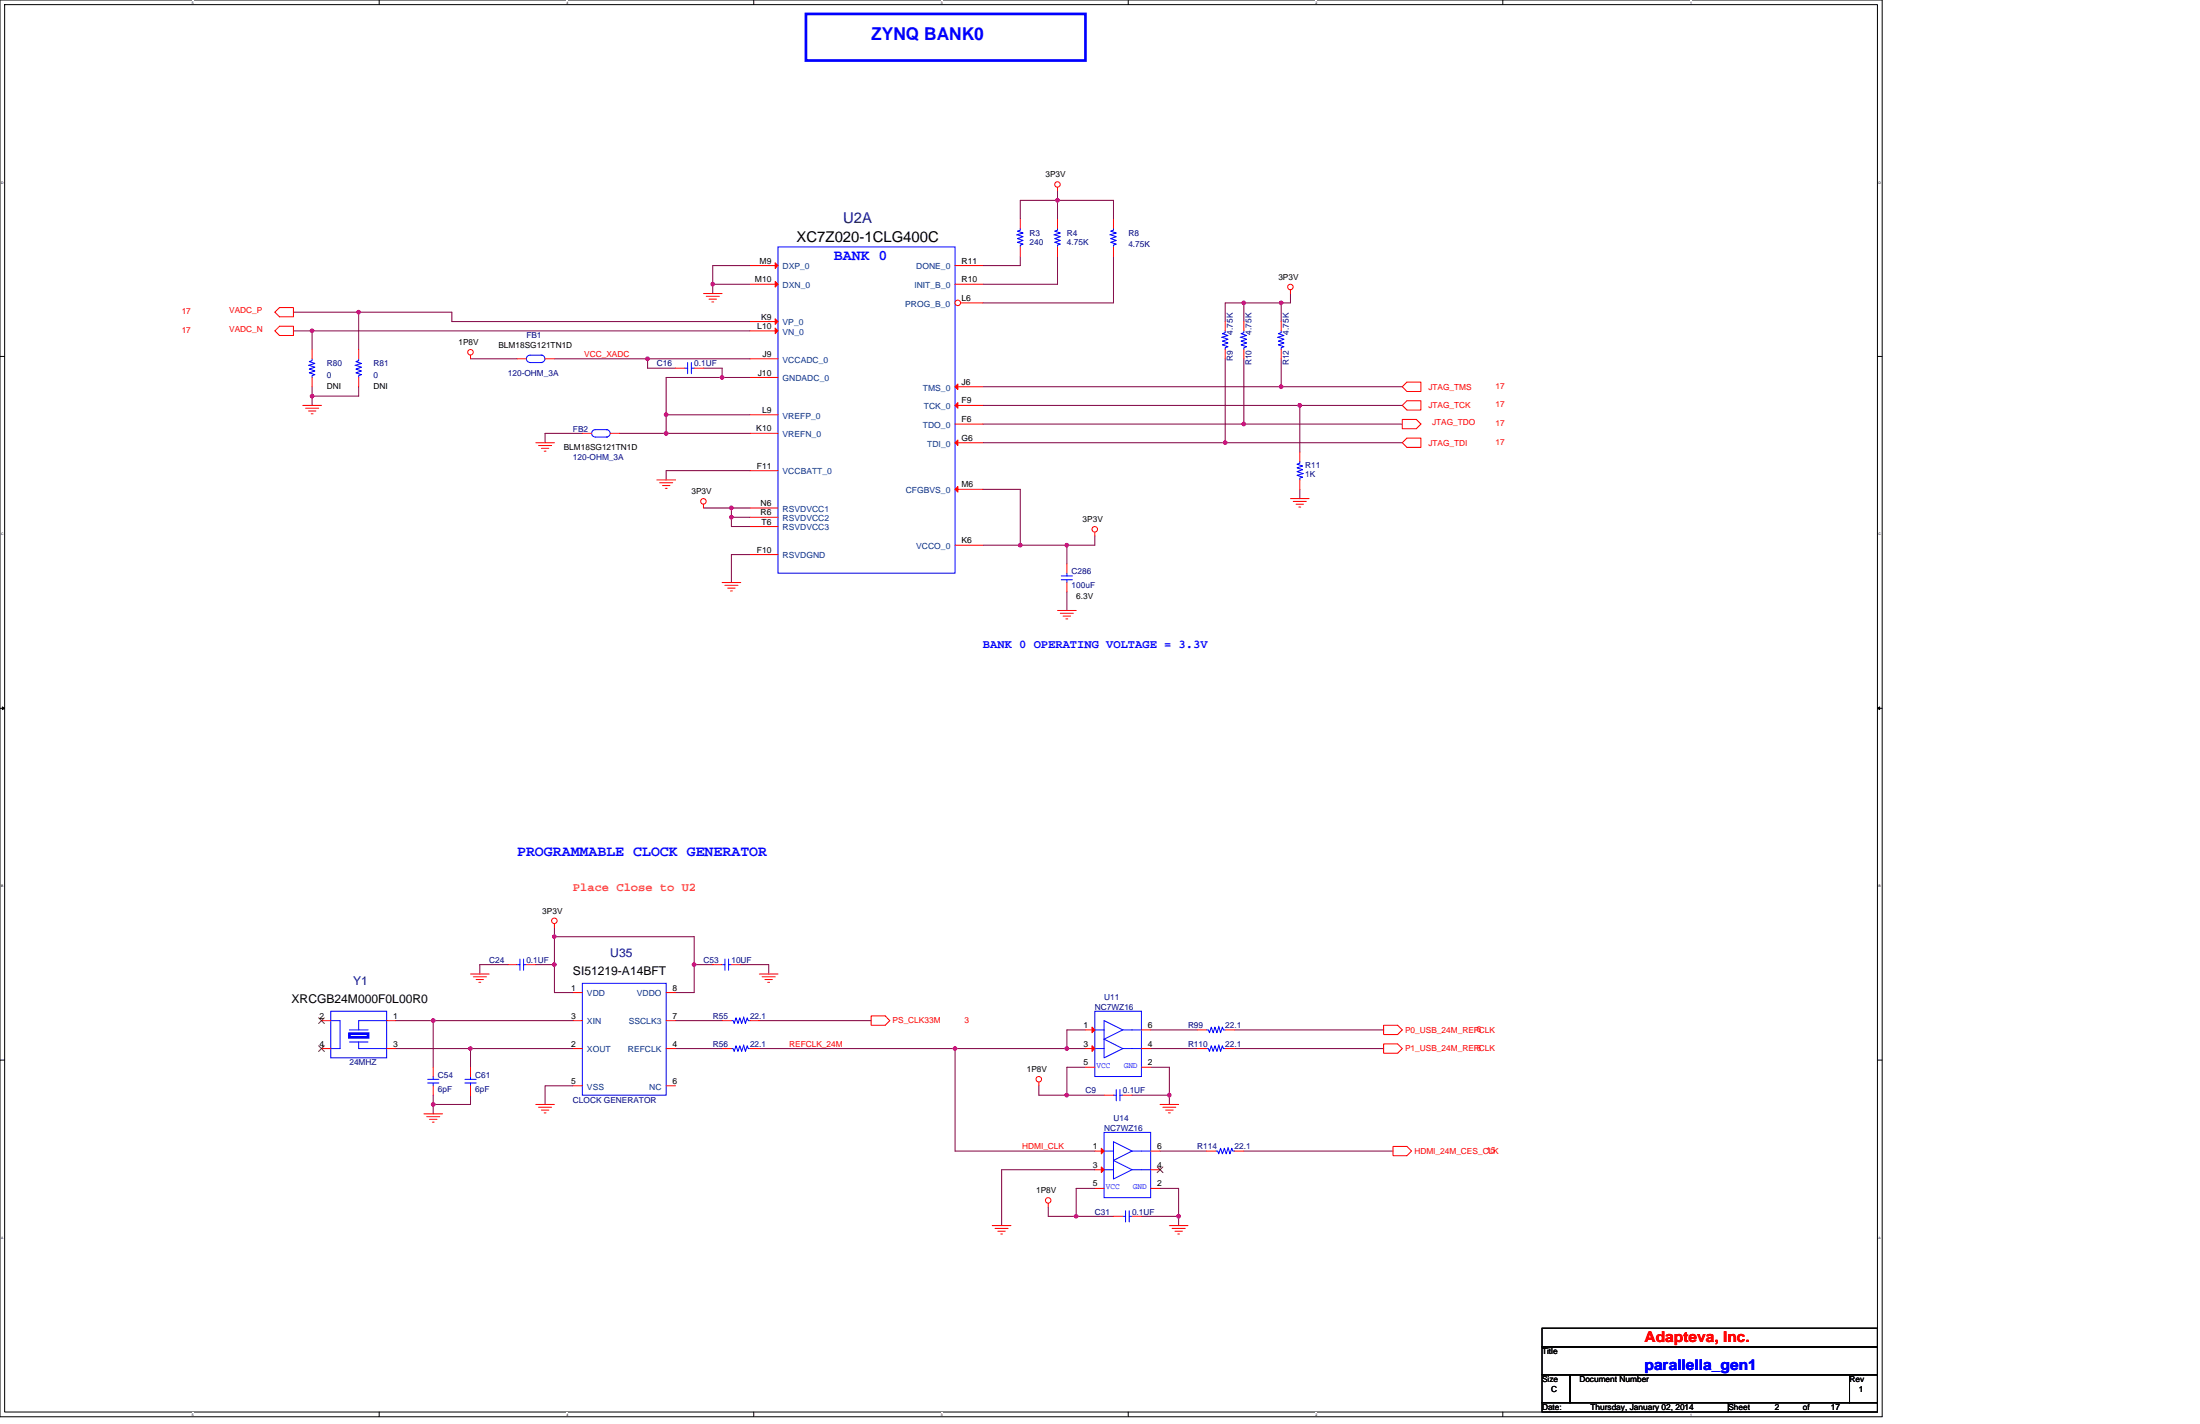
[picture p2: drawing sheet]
<svg xmlns="http://www.w3.org/2000/svg" width="432mm" height="279mm" viewBox="0 0 432 279" stroke-linecap="round" stroke-linejoin="round" font-family="sans-serif">
<path d="M0 0h369.4v278h-369.4zM.9 .9h367.6v276.2h-367.6z" fill="none" stroke="#000" stroke-width=".2"/>
<g fill="#fff">
<path d="M37.7 .1h.3v.7h-.3z"/>
<path d="M37.7 277.2h.3v.7h-.3z"/>
</g>
<path d="M74.4 0v.9M74.4 277.1v.9" fill="none" stroke="#000" stroke-width=".2"/>
<g fill="#fff">
<path d="M111.2 .1h.3v.7h-.3z"/>
<path d="M111.2 277.2h.3v.7h-.3z"/>
</g>
<path d="M147.9 0v.9M147.9 277.1v.9" fill="none" stroke="#000" stroke-width=".2"/>
<g fill="#fff">
<path d="M184.7 .1h.3v.7h-.3z"/>
<path d="M184.7 277.2h.3v.7h-.3z"/>
</g>
<path d="M221.4 0v.9M221.4 277.1v.9" fill="none" stroke="#000" stroke-width=".2"/>
<g fill="#fff">
<path d="M258.2 .1h.4v.7h-.4z"/>
<path d="M258.2 277.2h.4v.7h-.4z"/>
</g>
<path d="M295 0v.9M295 277.1v.9" fill="none" stroke="#000" stroke-width=".2"/>
<g fill="#fff">
<path d="M331.7 .1h.4v.7h-.4z"/>
<path d="M331.7 277.2h.4v.7h-.4z"/>
<path d="M.2 35.4h.5v.8h-.5z"/>
<path d="M368.7 35.4h.5v.8h-.5z"/>
<path d="M.2 104.4h.5v.8h-.5z"/>
<path d="M368.7 104.4h.5v.8h-.5z"/>
</g>
<path d="M0 69.9h.9M368.5 69.9h.9" fill="none" stroke="#000" stroke-width=".2"/>
<g fill="#fff">
<path d="M.2 173.5h.5v.7h-.5z"/>
<path d="M368.7 173.5h.4v.7h-.4z"/>
</g>
<path d="M0 139h.9M368.5 139h.9" fill="none" stroke="#000" stroke-width=".2"/>
<path d="M.5 138.7l.4 .3-.4 .2zM368.5 139l.4-.3v.5z" fill="#000" stroke="#000" stroke-width=".2"/>
<g fill="#fff">
<path d="M.2 242.5h.4v.7h-.4z"/>
<path d="M368.7 242.5h.4v.7h-.4z"/>
</g>
<path d="M0 208h.9M368.5 208h.9M302.7 269.7h5.4v5.5h-5.4zM302.7 275.2h36.5v1.9h-36.5zM302.7 260.6h65.8v3.7h-65.8zM302.7 264.3h65.8v5.4h-65.8zM308.1 269.7h54.9v5.5h-54.9zM339.2 275.2h29.3v1.9h-29.3zM363 269.7h5.5v5.5h-5.5z" fill="none" stroke="#000" stroke-width=".2"/>
<path d="M158.2 2.7h54.8v9.2h-54.8z" fill="none" stroke="#00f" stroke-width=".53"/>
<g fill="none" stroke="#800040" stroke-width=".2">
<path d="M207.6 39.3h-7.3v3.7M207.6 39.3v3.7M207.6 37.5v1.8M207.6 39.3h10.9v3.7M139.9 55.8v1.8M139.9 55.8h7.3M147.2 52.1h-7.3v3.7M200.3 50.3v1.8h-7.4M207.6 50.3v5.5h-14.7M218.5 50.3v9.1h-25.6M244.1 59.4h-3.6v3.7M244.1 59.4v3.7"/>
<path d="M244.1 59.4h7.4M251.5 59.4v3.7M253.3 57.6v1.8h-1.8M57.6 61.3h12.8v7.3M57.6 64.9h3.7v3.7M61.3 64.9h85.9M61.3 75.9v1.8h9.1v-1.8M61.3 77.7v1.8M70.4 61.3h18.3v1.8h58.5M92.4 70.4h9.1M108.8 70.4h18.3M127.1 70.4h20.1"/>
<path d="M127.1 70.4v1.8h5.5M138.1 72.2h3.6v1.9M141.7 74.1h5.5M141.7 74.1h-11v7.3M192.9 79.5h62.2v9.2M192.9 75.9h58.6M240.5 70.4v16.5M244.1 70.4v12.8h31.1M251.5 70.4v5.5M251.5 75.9h23.7M255.1 79.5h20.1M114.3 85h-7.3v1.9"/>
<path d="M121.6 85h9.1M130.7 81.4h16.5M130.7 85h16.5M130.7 81.4v3.6M138.1 99.7h5.5v1.8M143.6 99.7h3.6M147.2 92.4h-16.5v1.8M192.9 96h7.4v11M192.9 86.9h47.6M192.9 83.2h51.2M240.5 86.9h34.7M255.1 96v1.8"/>
<path d="M143.6 101.5h3.6M143.6 101.5v1.8h3.6M147.2 108.8h-3.6v5.5M192.9 107h7.4M200.3 107h9.1M209.4 107v3.6M209.4 116.1v3.7M214.9 105.2v1.8h-5.5M99.7 189.3h-5.5v1.8M105.2 189.3h3.6M108.8 189.3v5.5h3.7M108.8 183.8h27.4v5.5"/>
<path d="M108.8 182v1.8M108.8 183.8v5.5M136.2 189.3v5.5h-3.6M136.2 189.3h3.7M145.4 189.3h5.5v1.8M77.7 200.3h7.3M77.7 205.7h14.7M85 214.9v1.8h7.4v-1.8M85 216.7v1.8M92.4 205.7v3.7M92.4 205.7h20.1M112.5 200.3h-27.5v9.1"/>
<path d="M112.5 213h-5.5v3.7M132.6 200.3h9.1M132.6 205.7h9.1M149 200.3h22M149 205.7h38.5M187.5 205.7v20.1h27.4M187.5 205.7h21.9M203.9 213v1.9h5.5M209.4 214.9h7.3M213 202.1h-3.6v3.6h3.6M213 209.4h-3.6v5.5M222.2 214.9h7.3"/>
<path d="M225.8 209.4h3.7v5.5M225.8 202.1h9.2M225.8 205.7h9.2M229.5 214.9v1.8M242.3 202.1h29.3M242.3 205.7h29.3M205.7 236.8v1.9h5.5M211.2 238.7h7.3M214.9 229.5h-18.3v11M214.9 233.2h-3.7v5.5M224 238.7h7.3M227.7 225.8h9.1"/>
<path d="M227.7 233.2h3.6v5.5M231.3 238.7v1.8M244.1 225.8h29.3"/>
</g>
<g fill="#f0f" stroke="#f0f" stroke-width=".2">
<circle cx="200.2" cy="107" r=".36"/>
<circle cx="209.4" cy="107" r=".36"/>
<circle cx="130.7" cy="81.4" r=".36"/>
<circle cx="130.7" cy="85" r=".36"/>
<circle cx="244.1" cy="83.2" r=".35"/>
<circle cx="240.5" cy="86.9" r=".36"/>
<circle cx="251.4" cy="59.4" r=".35"/>
<circle cx="244.1" cy="59.4" r=".35"/>
<circle cx="139.9" cy="55.8" r=".36"/>
<circle cx="127.1" cy="70.4" r=".36"/>
<circle cx="143.5" cy="101.5" r=".35"/>
<circle cx="143.5" cy="99.7" r=".36"/>
<circle cx="207.5" cy="39.3" r=".36"/>
<circle cx="255.1" cy="79.5" r=".36"/>
<circle cx="108.8" cy="189.3" r=".36"/>
<circle cx="108.8" cy="183.8" r=".36"/>
<circle cx="136.2" cy="189.3" r=".36"/>
<circle cx="229.5" cy="214.9" r=".35"/>
<circle cx="209.4" cy="214.9" r=".36"/>
<circle cx="231.3" cy="238.6" r=".36"/>
<circle cx="211.2" cy="238.6" r=".35"/>
<circle cx="187.4" cy="205.7" r=".35"/>
<circle cx="85" cy="200.2" r=".36"/>
<circle cx="92.3" cy="205.7" r=".35"/>
<circle cx="85" cy="216.7" r=".36"/>
<circle cx="141.7" cy="74" r=".35"/>
<circle cx="61.2" cy="64.9" r=".35"/>
<circle cx="251.4" cy="75.9" r=".36"/>
<circle cx="70.4" cy="61.2" r=".35"/>
<circle cx="61.2" cy="77.7" r=".35"/>
<circle cx="209.4" cy="205.7" r=".36"/>
</g>
<g fill="none" stroke="#f00" stroke-width=".2">
<path d="M207.6 36.7v.8M138.1 57.6h3.6M138.6 58.1h2.6M139.2 58.7h1.4M139.7 59.2h.4M187.5 52.1h5.4M187.5 55.8h5.4M218.5 43v1.8M218.5 48.5v1.8M253.3 56.9v.7M54 61.3l.9-1h2.7v1.9h-2.7zM54 64.9l.9-.9h2.7v1.8h-2.7z"/>
<path d="M59.4 79.5h3.7M92.4 69.7v.7M275.2 75.9l.9-.9h2.8v1.8h-2.8zM275.2 79.5l.9-.9h2.8v1.9h-2.8zM60 80.1h2.5M60.5 80.6h1.5M61.1 81.2h.3M105.2 86.9h3.6M105.7 87.4h2.6M106.3 88h1.4M106.8 88.5h.4M128.9 94.2h3.7"/>
<path d="M129.5 94.7h2.5M130 95.3h1.5M130.6 95.8h.3M138.1 98.9v.8M253.3 97.8h3.6M253.8 98.4h2.6M254.4 98.9h1.4M254.9 99.5h.4M275.2 82.3h2.8l.9 .9-.9 .9h-2.8zM275.2 86.9l.9-.9h2.8v1.8h-2.8zM141.7 114.3h3.7M142.3 114.9h2.5"/>
<path d="M142.8 115.4h1.5M143.4 116h.3M207.6 119.8h3.6M214.9 104.4v.8M208.1 120.3h2.6M208.7 120.9h1.4M209.2 121.4h.4M92.4 191.1h3.6M92.9 191.7h2.6M93.5 192.2h1.4M94 192.7h.4M108.8 181.2v.8"/>
<path d="M149 191.1h3.7M149.6 191.7h2.5M150.1 192.2h1.5M150.7 192.7h.3M171 199.3h2.7l.9 1-.9 .9h-2.7zM83.2 218.5h3.7M83.8 219.1h2.5M84.3 219.6h1.5M105.2 216.7h3.6M105.7 217.3h2.6M106.3 217.8h1.4M106.8 218.4h.4"/>
<path d="M203.9 212.3v.7M213 202.1h1.9M213 205.7h1.9M213 209.4h1.9M224 202.1h1.8M224 205.7h1.8M224 209.4h1.8M227.7 216.7h3.6M228.2 217.3h2.6M228.8 217.8h1.5M229.3 218.4h.4M271.6 201.2h2.7l.9 .9-.9 .9h-2.7z"/>
<path d="M271.6 204.8h2.7l.9 .9-.9 1h-2.7zM84.9 220.2h.3M205.7 236.1v.7M273.4 224.9h2.7l1 .9-1 1h-2.7zM194.8 240.5h3.6M195.3 241h2.6M195.9 241.6h1.4M196.4 242.1h.4M229.5 240.5h3.7M230.1 241h2.5M230.6 241.6h1.5M231.2 242.1h.3"/>
<circle cx="207.6" cy="36.2" r=".54"/>
<circle cx="253.3" cy="56.3" r=".54"/>
<circle cx="92.3" cy="69.1" r=".54"/>
<circle cx="138.1" cy="98.4" r=".54"/>
<circle cx="214.9" cy="103.9" r=".54"/>
<circle cx="108.8" cy="180.7" r=".54"/>
<circle cx="203.9" cy="211.8" r=".54"/>
<circle cx="205.7" cy="235.5" r=".54"/>
</g>
<path d="M152.7 48.5h34.8v64h-34.8zM218 46.1l1.1 .3-1.1 .4 1.1 .4-1.1 .3 1.1 .4-.6 .2v.4M218.5 44.8v.4l-.5 .2 1.1 .3-1.3 .4M214.9 198.4h9.1v12.8h-9.1zM214.9 202.1h1.8M214.9 205.7h1.8M216.7 203.9v3.7l3.7-1.9M216.7 203.9l3.7 1.8M220.4 202.1l-3.7 1.8M220.4 202.1l-3.7-1.8v3.6M220.4 202.1h3.6M220.4 205.7h3.6" fill="none" stroke="#00f" stroke-width=".2"/>
<g fill="#f00" stroke="#f00" stroke-width=".2">
<path d="M214.3 201.5l.6 .6-.6 .5z"/>
<path d="M214.3 205.2l.6 .5-.6 .6z"/>
</g>
<circle cx="188" cy="59.4" r=".54" fill="#fff" stroke="#f00" stroke-width=".2"/>
<g fill="none" stroke="#f00" stroke-width=".2">
<path d="M147.2 52.1h5.5M147.2 55.8h5.5M188.6 59.4h4.3M200.3 43v1.8M200.3 48.5v1.8M207.6 43v1.8M207.6 48.5v1.8M61.3 68.6v1.8M61.3 74.1v1.8M70.4 68.6v1.8M70.4 74.1v1.8M101.5 70.4h1.8"/>
<path d="M107 70.4h1.8M132.6 72.2h1.8M136.2 72.2h1.9M147.2 63.1h5.5M147.2 64.9h5.5M147.2 70.4h5.5M147.2 74.1h5.5M187.5 79.5h5.4M187.5 75.9h5.4M240.5 63.1v1.8M240.5 68.6v1.8M244.1 63.1v1.8"/>
<path d="M244.1 68.6v1.8M251.5 63.1v1.8M251.5 68.6v1.8M114.3 85h1.8M119.8 85h1.8M147.2 81.4h5.5M147.2 85h5.5M147.2 92.4h5.5M147.2 99.7h5.5M187.5 86.9h5.4M187.5 83.2h5.4M187.5 96h5.4"/>
<path d="M255.1 94.2v1.8M255.1 88.7v1.8M147.2 101.5h5.5M147.2 103.3h5.5M147.2 108.8h5.5M187.5 107h5.4M209.4 110.6v1.9M209.4 114.3v1.8M99.7 189.3h1.8M103.3 189.3h1.9M112.5 194.8h1.8M130.7 194.8h1.9"/>
<path d="M139.9 189.3h1.8M143.6 189.3h1.8M63.1 200.3h1.8M63.1 205.7h1.8M75.9 200.3h1.8M75.9 205.7h1.8M85 209.4v1.8M85 213v1.9M92.4 209.4v1.8M92.4 213v1.9M112.5 200.3h1.8M112.5 213h1.8"/>
<path d="M112.5 205.7h1.8M130.7 205.7h1.9M130.7 213h1.9M130.7 200.3h1.9M141.7 200.3h1.9M141.7 205.7h1.9M147.2 200.3h1.8M147.2 205.7h1.8M216.7 214.9h1.8M220.4 214.9h1.8M235 202.1h1.8M235 205.7h1.8"/>
<path d="M240.5 202.1h1.8M240.5 205.7h1.8M214.9 225.8h1.8M214.9 229.5h1.8M214.9 233.2h1.8M218.5 238.7h1.9M222.2 238.7h1.8M225.8 225.8h1.9M225.8 229.5h1.9M225.8 233.2h1.9M236.8 225.8h1.9M242.3 225.8h1.8"/>
</g>
<g fill="#f00" stroke="#f00" stroke-width=".2">
<path d="M187.5 79.5l.5-.5v1.1z"/>
<path d="M187.5 86.9l.5-.6v1.1z"/>
<path d="M187.5 75.9l.5-.6v1.1z"/>
<path d="M152.1 51.6l.6 .5-.6 .6z"/>
<path d="M152.1 55.2l.6 .6-.6 .5z"/>
<path d="M187.5 96l.5-.5v1.1z"/>
<path d="M152.1 62.5l.6 .6-.6 .5z"/>
<path d="M152.1 64.4l.6 .5-.6 .6z"/>
<path d="M216.2 225.3l.5 .5-.5 .6z"/>
<path d="M216.2 229l.5 .5-.5 .6z"/>
</g>
<g fill="none" stroke="#00f" stroke-width=".2">
<path d="M199.7 46.1l1.1 .3-1.1 .4 1.1 .4-1.1 .3 1.1 .4-.5 .2v.4M200.3 44.8v.4l-.6 .2 1.1 .3-1.3 .4M207 46.1l1.1 .3-1.1 .4 1.1 .4-1.1 .3 1.1 .4-.5 .2v.4M207.6 44.8v.4l-.6 .2 1.1 .3-1.3 .4M60.7 71.7l1.1 .4-1.1 .3 1.1 .4-1.1 .4 1.1 .3-.5 .2v.4M61.3 70.4v.4l-.6 .2 1.1 .3-1.3 .4M69.8 71.7l1.2 .4-1.2 .3 1.2 .4-1.2 .4 1.2 .3-.6 .2v.4M70.4 70.4v.4l-.5 .2 1.1 .3-1.3 .4M104 69.7a.72 .72 0 0 0-.7 .7 .72 .72 0 0 0 .7 .7M104.1 71.1h2.3M104.1 69.7h2.3M106.2 69.7a.72 .72 0 0 1 .8 .7 .72 .72 0 0 1-.8 .7"/>
<path d="M134.4 72.2h.6M135 71.1v2.2M135.7 72.2h.5M135.7 71.1v2.2M239.9 66.2l1.1 .4-1.1 .3 1.1 .4-1.1 .4 1.1 .3-.5 .2v.4M240.5 64.9v.4l-.6 .2 1.1 .3-1.2 .4M243.6 66.2l1.1 .4-1.1 .3 1.1 .4-1.1 .4 1.1 .3-.6 .2v.4M244.1 64.9v.4l-.5 .2 1.1 .3-1.3 .4M250.9 66.2l1.1 .4-1.1 .3 1.1 .4-1.1 .4 1.1 .3-.5 .2v.4M251.5 64.9v.4l-.6 .2 1.1 .3-1.3 .4M116.8 84.3a.72 .72 0 0 0-.7 .7 .72 .72 0 0 0 .7 .7M116.9 85.8h2.3"/>
<path d="M116.9 84.3h2.3M119 84.3a.72 .72 0 0 1 .8 .7 .72 .72 0 0 1-.8 .7M255.1 90.5v.4l-.5 .2 1.1 .3-1.1 .4 1.1 .4-1.1 .3 1.1 .4M255.8 92.9l-1.2 .4 1.1 .3-.6 .2v.4M208.3 113h2.2M208.3 113.7h2.2M209.4 112.5v.5M209.4 113.7v.6M64.9 198.4h11v9.2h-11zM101.5 189.3h.5M102 188.2v2.2M102.8 189.3h.5"/>
<path d="M102.8 188.2v2.2M114.3 192.9h16.4v22h-16.4zM141.7 189.3h.6M142.3 188.2v2.2M143 188.2v2.2M143 189.3h.6M145.9 199.5l.4 1.3 .4-1.1 .2 .6h.3M145.9 199.7l-.3 1.1-.4-1.1-.4 1.1-.3-1.1-.4 1.1-.2-.5h-.3M64.9 200.3h1.8v5.4h-1.8M68.6 202.1h3.6M68.6 204.4h3.6M70.4 204.4v1.3h5.5"/>
<path d="M75.9 200.3h-5.5v1.8M83.9 211.8h2.2M83.9 212.5h2.2M85 211.2v.6M85 212.5v.5M91.2 211.8h2.3M91.2 212.5h2.3M92.4 211.2v.6M92.4 212.5v.5M145.9 205l.4 1.3 .4-1.1 .2 .5h.3M145.9 205.2l-.3 1.1-.4-1.1-.4 1.1-.3-1.1-.4 1.1-.2-.6h-.3M218.5 214.9h.6"/>
<path d="M219.1 213.8v2.2M219.8 214.9h.6M219.8 213.8v2.2M239.2 201.3l.4 1.3 .3-1.1 .2 .6h.4M239.2 205l.4 1.3 .3-1.1 .2 .5h.4M239.2 201.5l-.4 1.1-.3-1.1-.4 1.1-.4-1.1-.3 1.1-.2-.5h-.4M239.2 205.2l-.4 1.1-.3-1.1-.4 1.1-.4-1.1-.3 1.1-.2-.6h-.4M216.7 225.8h1.8M216.7 229.5h1.8M216.7 222.2h9.1v12.8h-9.1zM218.5 227.7v3.6l3.7-1.8M218.5 227.7l3.7 1.8"/>
<path d="M220.4 238.7h.5M220.9 237.6v2.2M221.6 238.7h.6M221.6 237.6v2.2M222.2 225.8l-3.7 1.9M222.2 225.8l-3.7-1.8v3.7M222.2 225.8h3.6M222.2 229.5h3.6M241 225.1l.4 1.3 .4-1.1 .2 .5h.3M241 225.3l-.3 1.1-.4-1.1-.4 1.1-.3-1.1-.4 1.1-.2-.6h-.3"/>
</g>
<path d="M68.6 202.8h3.6v.7h-3.6z" fill="none" stroke="#00f" stroke-width=".53"/>
<path d="M62.5 199.7l1.2 1.1M63.6 199.7l-1.1 1.1M62.5 205.2l1.2 1.1M63.6 205.2l-1.1 1.1M227.1 229l1.2 1.1M228.2 229l-1.1 1.1" fill="none" stroke="#804000" stroke-width=".2"/>
<g fill="#f0f" stroke="#f0f" stroke-width=".2">
<circle cx="200.2" cy="107" r=".36"/>
<circle cx="209.4" cy="107" r=".36"/>
<circle cx="130.7" cy="81.4" r=".36"/>
<circle cx="130.7" cy="85" r=".36"/>
<circle cx="244.1" cy="83.2" r=".35"/>
<circle cx="240.5" cy="86.9" r=".36"/>
<circle cx="251.4" cy="59.4" r=".35"/>
<circle cx="244.1" cy="59.4" r=".35"/>
<circle cx="139.9" cy="55.8" r=".36"/>
<circle cx="127.1" cy="70.4" r=".36"/>
<circle cx="143.5" cy="101.5" r=".35"/>
<circle cx="143.5" cy="99.7" r=".36"/>
<circle cx="207.5" cy="39.3" r=".36"/>
<circle cx="255.1" cy="79.5" r=".36"/>
<circle cx="108.8" cy="189.3" r=".36"/>
<circle cx="108.8" cy="183.8" r=".36"/>
<circle cx="136.2" cy="189.3" r=".36"/>
<circle cx="229.5" cy="214.9" r=".35"/>
<circle cx="209.4" cy="214.9" r=".36"/>
<circle cx="231.3" cy="238.6" r=".36"/>
<circle cx="211.2" cy="238.6" r=".35"/>
<circle cx="187.4" cy="205.7" r=".35"/>
<circle cx="85" cy="200.2" r=".36"/>
<circle cx="92.3" cy="205.7" r=".35"/>
<circle cx="85" cy="216.7" r=".36"/>
<circle cx="141.7" cy="74" r=".35"/>
<circle cx="61.2" cy="64.9" r=".35"/>
<circle cx="251.4" cy="75.9" r=".36"/>
<circle cx="70.4" cy="61.2" r=".35"/>
<circle cx="61.2" cy="77.7" r=".35"/>
<circle cx="209.4" cy="205.7" r=".36"/>
</g>
<text font-size="3.5" fill="#00f" x="171" y="7.8">ZYNQ BANK0</text>
<text font-size="2.9" x="156.4" y="47.4">XC7Z020-1CLG400C</text>
<text font-size="2.9" fill="#000080" x="165.5" y="43.8">U2A</text>
<g font-size="2.9" fill="#00f">
<text x="163.7" y="50.9">BANK 0</text>
<text x="101.5" y="168">PROGRAMMABLE CLOCK GENERATOR</text>
<text x="322.8" y="268.8">parallella_gen1</text>
</g>
<text font-size="2.9" fill="#f00" x="322.8" y="263.3">Adapteva, Inc.</text>
<text font-size="2.4" fill="#00f" x="192.9" y="127.2">BANK 0 OPERATING VOLTAGE = 3.3V</text>
<text font-size="2.4" fill="#ff8000" x="112.5" y="174.8">Place Close to U2</text>
<g font-size="2.4">
<text x="112.5" y="191.4">SI51219-A14BFT</text>
<text x="57.2" y="196.9">XRCGB24M000F0L00R0</text>
</g>
<g font-size="2.4" fill="#000080">
<text x="119.8" y="187.7">U35</text>
<text x="69.3" y="193.2">Y1</text>
</g>
<g font-size="1.7">
<text x="149.1" y="51.7">M9</text>
<text x="188.7" y="51.7">R11</text>
<text x="148.2" y="55.4">M10</text>
<text x="188.7" y="59.1">L6</text>
<text x="188.7" y="55.4">R10</text>
<text x="148.6" y="64.5">L10</text>
<text x="149.4" y="62.7">K9</text>
<text x="149.6" y="70">J9</text>
<text x="148.7" y="73.7">J10</text>
<text x="188.7" y="75.5">J6</text>
<text x="149.6" y="81">L9</text>
<text x="188.7" y="82.8">F6</text>
<text x="188.7" y="79.2">F9</text>
<text x="148.4" y="84.6">K10</text>
<text x="188.7" y="86.5">G6</text>
<text x="148.5" y="92">F11</text>
<text x="188.7" y="95.6">M6</text>
<text x="149.3" y="99.3">N6</text>
<text x="149.3" y="101.1">R6</text>
<text x="149.5" y="102.9">T6</text>
<text x="188.7" y="106.6">K6</text>
<text x="148.5" y="108.4">F10</text>
<text x="112.1" y="194.4">1</text>
<text x="132" y="194.4">8</text>
<text x="62.7" y="199.9">2</text>
<text x="77.2" y="199.9">1</text>
<text x="112.1" y="199.9">3</text>
<text x="132" y="199.9">7</text>
<text x="212.7" y="201.7">1</text>
<text x="225.3" y="201.7">6</text>
<text x="62.7" y="205.4">4</text>
<text x="77.2" y="205.4">3</text>
<text x="112.1" y="205.4">2</text>
<text x="132" y="205.4">4</text>
<text x="212.7" y="205.4">3</text>
<text x="212.7" y="209">5</text>
<text x="225.3" y="205.4">4</text>
<text x="225.3" y="209">2</text>
<text x="112.1" y="212.7">5</text>
<text x="132" y="212.7">6</text>
<text x="214.5" y="225.5">1</text>
<text x="227.1" y="225.5">6</text>
<text x="214.5" y="229.1">3</text>
<text x="214.5" y="232.8">5</text>
<text x="227.1" y="229.1">4</text>
<text x="227.1" y="232.8">2</text>
</g>
<g font-size="1.7" fill="#004080">
<text x="153.6" y="52.9">DXP_0</text>
<text x="179.8" y="52.9">DONE_0</text>
<text x="153.6" y="56.5">DXN_0</text>
<text x="179.5" y="56.5">INIT_B_0</text>
<text x="153.6" y="63.8">VP_0</text>
<text x="153.6" y="65.7">VN_0</text>
<text x="177.7" y="60.2">PROG_B_0</text>
<text x="153.6" y="71.1">VCCADC_0</text>
<text x="153.6" y="74.8">GNDADC_0</text>
<text x="181.1" y="76.6">TMS_0</text>
<text x="153.6" y="82.1">VREFP_0</text>
<text x="181.1" y="83.9">TDO_0</text>
<text x="181.3" y="80.3">TCK_0</text>
<text x="153.6" y="85.8">VREFN_0</text>
<text x="182" y="87.6">TDI_0</text>
<text x="153.6" y="93.1">VCCBATT_0</text>
<text x="153.6" y="100.4">RSVDVCC1</text>
<text x="177.8" y="96.8">CFGBVS_0</text>
<text x="153.6" y="102.2">RSVDVCC2</text>
<text x="153.6" y="104.1">RSVDVCC3</text>
<text x="179.8" y="107.7">VCCO_0</text>
<text x="153.6" y="109.6">RSVDGND</text>
<text x="115.2" y="195.5">VDD</text>
<text x="125" y="195.5">VDDO</text>
<text x="115.2" y="201">XIN</text>
<text x="123.4" y="201">SSCLK3</text>
<text x="115.2" y="206.5">XOUT</text>
<text x="123.2" y="206.5">REFCLK</text>
<text x="115.2" y="213.8">VSS</text>
<text x="127.4" y="213.8">NC</text>
</g>
<g font-size="1.6">
<text x="205.2" y="34.8">3P3V</text>
<text x="250.9" y="54.9">3P3V</text>
<text x="90" y="67.7">1P8V</text>
<text x="97.8" y="68.2">BLM18SG121TN1D</text>
<text x="64.2" y="76.3">DNI</text>
<text x="73.3" y="76.3">DNI</text>
<text x="110.6" y="88.3">BLM18SG121TN1D</text>
<text x="135.7" y="96.9">3P3V</text>
<text x="212.5" y="102.4">3P3V</text>
<text x="211.2" y="117.6">6.3V</text>
<text x="106.4" y="179.2">3P3V</text>
<text x="201.5" y="210.3">1P8V</text>
<text x="203.3" y="234.1">1P8V</text>
<text x="302.7" y="265.7">Title</text>
<text x="302.7" y="271.2">Size</text>
<text x="304.5" y="273">C</text>
<text x="310" y="271.2">Document Number</text>
<text x="363" y="271.2">Rev</text>
<text x="364.8" y="273.1">1</text>
<text x="302.7" y="276.7">Date:</text>
<text x="312.2" y="276.7">Thursday, January 02, 2014</text>
<text x="339.2" y="276.7">Sheet</text>
<text x="348.4" y="276.7">2</text>
<text x="353.9" y="276.7">of</text>
<text x="359.3" y="276.7">17</text>
</g>
<g font-size="1.6" fill="#000080">
<text x="202.1" y="46.3">R3</text>
<text x="209.4" y="46.3">R4</text>
<text x="221.5" y="46.3">R8</text>
<text x="202.1" y="48.1">240</text>
<text x="209.4" y="48.1">4.75K</text>
<text x="221.5" y="48.5">4.75K</text>
<text x="242" y="65.7" transform="rotate(-90 242 65.7)">4.75K</text>
<text x="245.6" y="65.7" transform="rotate(-90 245.6 65.7)">4.75K</text>
<text x="253" y="65.7" transform="rotate(-90 253 65.7)">4.75K</text>
<text x="64.2" y="71.9">R80</text>
<text x="73.3" y="71.9">R81</text>
<text x="103.3" y="66.4">FB1</text>
<text x="128.9" y="71.9">C16</text>
<text x="136.2" y="71.9">0.1UF</text>
<text x="242" y="70.8" transform="rotate(-90 242 70.8)">R9</text>
<text x="245.6" y="71.7" transform="rotate(-90 245.6 71.7)">R10</text>
<text x="253" y="71.7" transform="rotate(-90 253 71.7)">R12</text>
<text x="64.2" y="74.1">0</text>
<text x="73.3" y="74.1">0</text>
<text x="99.7" y="73.7">120-OHM_3A</text>
<text x="112.5" y="84.7">FB2</text>
<text x="112.5" y="90.2">120-OHM_3A</text>
<text x="256.2" y="91.8">R11</text>
<text x="256.2" y="93.6">1K</text>
<text x="210.3" y="112.7">C286</text>
<text x="210.3" y="115.4">100uF</text>
<text x="96" y="188.9">C24</text>
<text x="103.3" y="188.9">0.1UF</text>
<text x="138.1" y="188.9">C53</text>
<text x="143.6" y="188.9">10UF</text>
<text x="216.7" y="196.2">U11</text>
<text x="139.9" y="199.9">R55</text>
<text x="147.2" y="199.9">22.1</text>
<text x="214.9" y="198.1">NC7WZ16</text>
<text x="233.2" y="201.7">R99</text>
<text x="240.5" y="201.7">22.1</text>
<text x="68.6" y="209">24MHZ</text>
<text x="139.9" y="205.4">R56</text>
<text x="147.2" y="205.4">22.1</text>
<text x="233.2" y="205.4">R110</text>
<text x="240.5" y="205.4">22.1</text>
<text x="86" y="211.4">C54</text>
<text x="86" y="214.2">6pF</text>
<text x="93.3" y="211.4">C61</text>
<text x="93.3" y="214.2">6pF</text>
<text x="213" y="214.5">C9</text>
<text x="220.4" y="214.5">0.1UF</text>
<text x="112.5" y="216.4">CLOCK GENERATOR</text>
<text x="216.7" y="221.8">NC7WZ16</text>
<text x="218.5" y="220">U14</text>
<text x="235" y="225.5">R114</text>
<text x="242.3" y="225.5">22.1</text>
<text x="214.9" y="238.3">C31</text>
<text x="222.2" y="238.3">0.1UF</text>
</g>
<g font-size="1.6" fill="#f00">
<text x="35.7" y="61.6">17</text>
<text x="35.7" y="65.3">17</text>
<text x="45" y="61.5">VADC_P</text>
<text x="45" y="65.1">VADC_N</text>
<text x="114.7" y="70">VCC_XADC</text>
<text x="280.4" y="76.5">JTAG_TMS</text>
<text x="293.5" y="76.3">17</text>
<text x="280.4" y="80.1">JTAG_TCK</text>
<text x="281.1" y="83.4">JTAG_TDO</text>
<text x="293.5" y="79.9">17</text>
<text x="293.5" y="83.6">17</text>
<text x="280.4" y="87.4">JTAG_TDI</text>
<text x="293.5" y="87.2">17</text>
<text x="175.2" y="200.8">PS_CLK33M</text>
<text x="189.3" y="200.6">3</text>
<text x="275.8" y="202.6">P0_USB_24M_REFCLK</text>
<text x="289.9" y="202.5">6</text>
<text x="154.9" y="205.4">REFCLK_24M</text>
<text x="275.8" y="206.3">P1_USB_24M_REFCLK</text>
<text x="289.9" y="206.1">6</text>
<text x="200.6" y="225.5">HDMI_CLK</text>
<text x="277.6" y="226.4">HDMI_24M_CES_CLK</text>
<text x="291.7" y="226.2">15</text>
</g>
<g font-size="1.6" fill="#00f">
<text x="215.2" y="209.6">VCC</text>
<text x="220.6" y="209.6">GND</text>
<text x="217.1" y="233.3">VCC</text>
<text x="222.4" y="233.3">GND</text>
</g>
<g font-size=".7">
<text x="37.7" y=".7">5</text>
<text x="111.2" y=".7">4</text>
<text x="184.7" y=".7">3</text>
<text x="258.2" y=".7">2</text>
<text x="331.7" y=".7">1</text>
<text x=".2" y="36">D</text>
<text x="368.7" y="36">D</text>
<text x=".2" y="105">C</text>
<text x="368.7" y="105">C</text>
<text x=".2" y="174.1">B</text>
<text x="368.7" y="174.1">B</text>
<text x=".2" y="243.1">A</text>
<text x="368.7" y="243.1">A</text>
<text x="37.7" y="277.7">5</text>
<text x="111.2" y="277.7">4</text>
<text x="184.7" y="277.7">3</text>
<text x="258.2" y="277.7">2</text>
<text x="331.7" y="277.7">1</text>
</g>
</svg>
